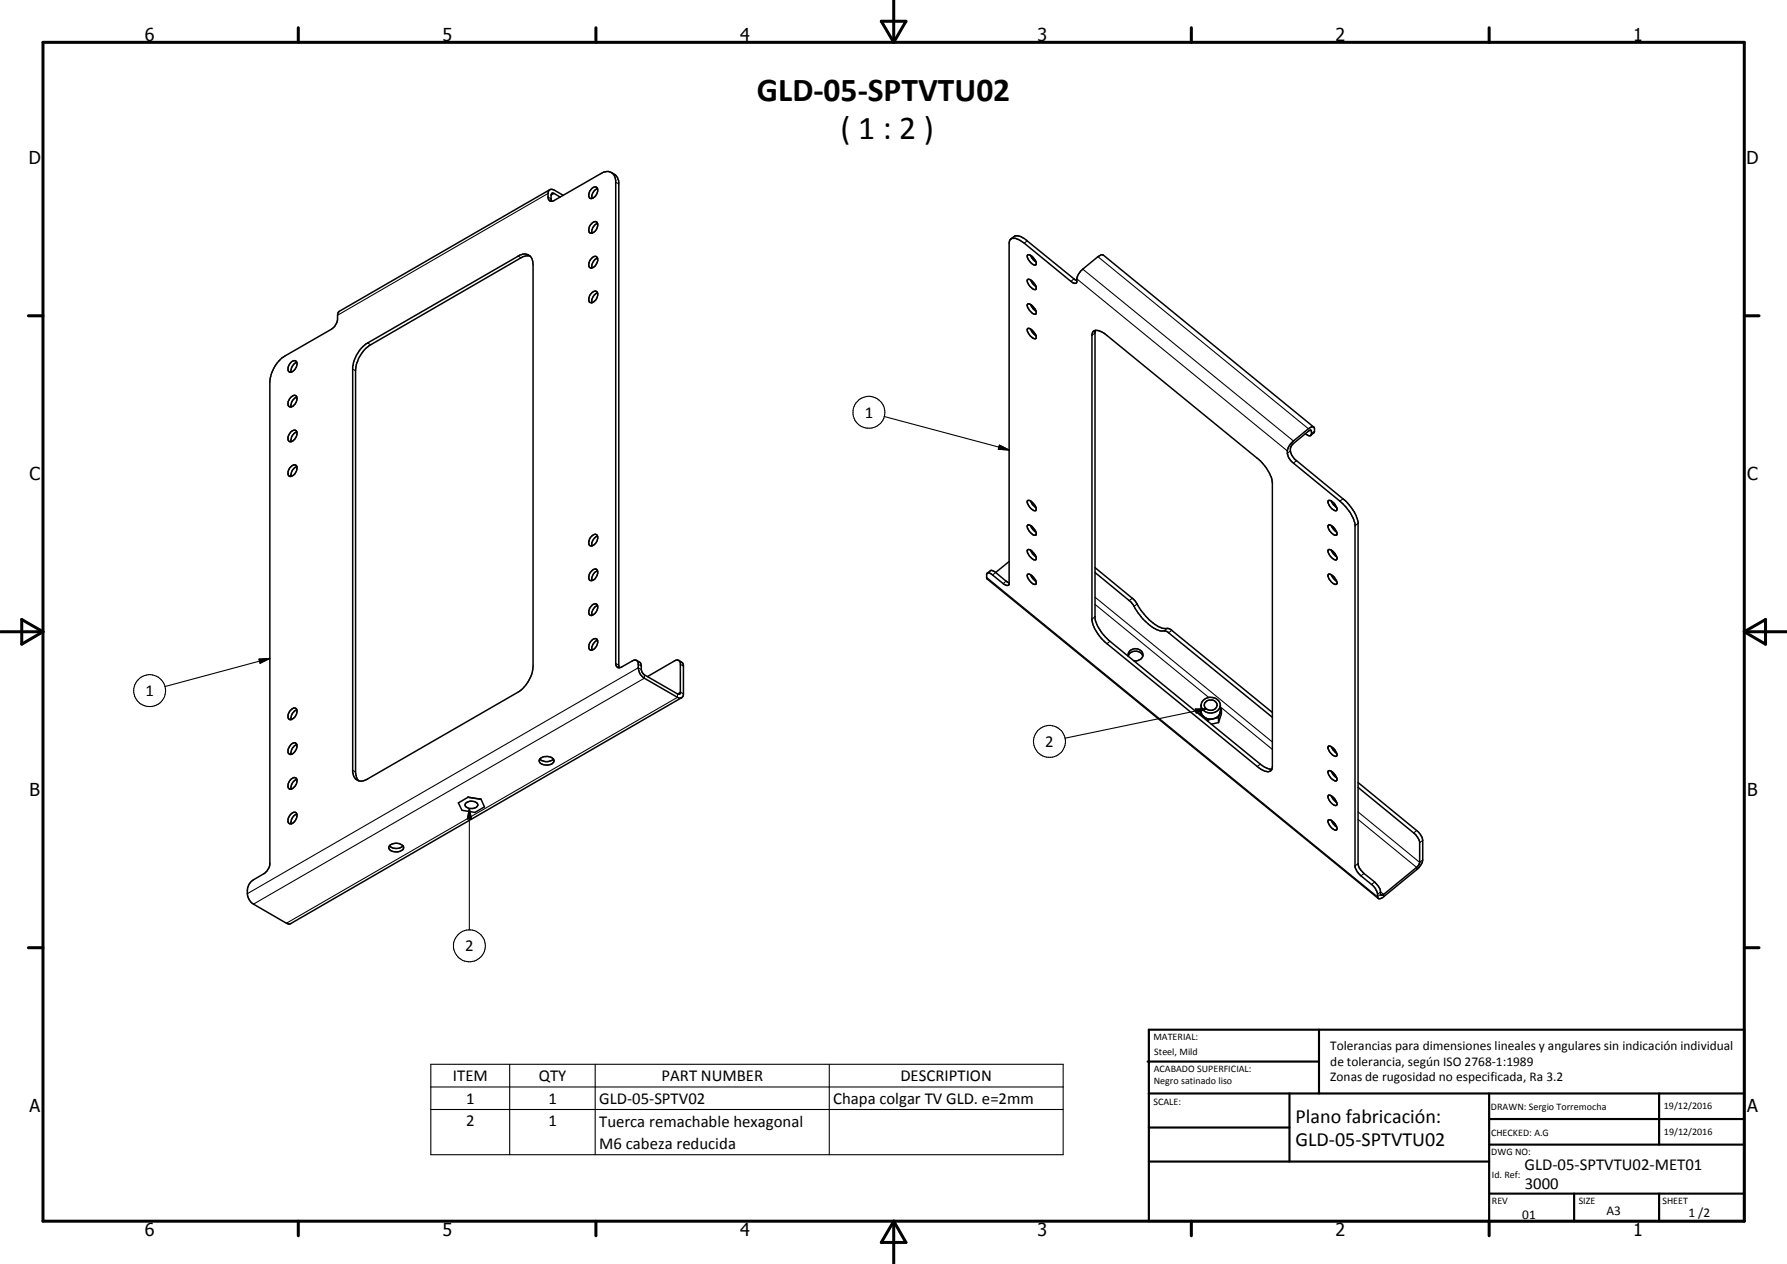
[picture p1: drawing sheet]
<svg xmlns="http://www.w3.org/2000/svg" width="420mm" height="297mm" viewBox="0 0 420 297" stroke-linecap="round" stroke-linejoin="round" font-family="sans-serif">
<g fill="none" stroke="#000" stroke-width=".25">
<path d="M128.9 45.5l-49.5 28.6M128.9 46.3l.7 .4M130.3 45.5l-.7 .4M144.8 42.8l.7 .4M241.5 56.6l-.7 .5M121.8 60.2l.7 .4M252.5 65.5l-.7 .6M253.2 65.5l49.5 40.5M254.6 63.2l49.5 40.4M257.5 78.2l-.8 .6M258.1 60.3l49.5 40.5M82.9 86.7l.7 .4"/>
<path d="M86.4 80.6l.8 .4M207.9 97.9l29.4 7.8M235 104.6l2.3 1.1-2.6-.1zM303.4 106l-.7 .6M304.8 108.2l-.7 .6M308 101.1l.3 .2M309.1 101.3l-.8 .6M315.8 117.2l-.8 .6M232 135.7l91.9 75 .7-.5M234.1 134.5l-.7 .6M236.5 136.6l-.6 .6M242.7 130l.8 .7"/>
<path d="M319.3 123l-.7 .6M60.9 154.9l2.5-.2-2.2 1.2zM63.4 154.7l-24.6 6.6M144.8 155.9l.7 .4M150.1 156.1l.7 .4M150.8 157.4l-.7-.5-91.9 53.1M151.5 158.6v.8l-91.9 53.1M160 156.1l.7 .4M257.5 140.3l41.7 34.1M257.5 142l26.7 21.9M257.5 144.9l-.8 .6M261 150.7l-.7 .6"/>
<path d="M266.2 140.6l-.7 .5M267.4 141.9l-.8 .6M274.4 147.7l-.7 .6M275.5 148.1l-.7 .6M160.7 163.1l-.7-.5-.7 .5v.8l-92 53.1M281 166.6h2.6l-2.3 1zM283.6 166.6l-33.2 6.9M286.9 166.1l12.3 10M296.3 179.6l-.7 .5M82.9 181l.7 .4M110.4 190l.5 2.4h-1zM110.4 190v28.5"/>
<path d="M313.4 187.7l.8 .7M319.3 190.8l14.5 11.8 .7-.5M319.3 192.6l13.8 11.2v.6M333.1 195.2l-.7 .5M334.5 197.5l-.7 .5M319.3 202.9l-.7 .6M320.7 205.3l-.7 .5M323.2 207.3l-.7 .6M323.9 210.2l.7-.6 .7 .6v.5M101.3 250.1h148.7v21.3h-148.7zM101.3 255.4h148.7M119.8 250.1v21.3"/>
<path d="M139.9 250.1v21.3M195 250.1v21.3M101.3 260.7h148.7"/>
<circle cx="204.3" cy="96.9" r="3.8"/>
<circle cx="35.2" cy="162.3" r="3.7"/>
<circle cx="246.8" cy="174.2" r="3.8"/>
<circle cx="110.4" cy="222.3" r="3.8"/>
</g>
<g fill="none" stroke="#000" stroke-width=".35">
<path d="M129.3 44.6l-49.5 28.6-.4 .4v.5a3.2 3.2 0 0 1-1.4 3.2l-11 6.4a8 8 0 0 0-3.6 6.1v113.4l-.3 .9-.8 1-2.7 1.7a3.5 3.5 0 0 0 0 5.7l7.7 4.5 .9 .1 92.1-53.1M131.7 46.3l-1.4-.8-.5-.1-.2 .5 .1 1.4M132.4 45.9l-2.6-1.4a.78 .78 0 0 0-.9 .5 2.18 2.18 0 0 0 .5 2.2l.9-.1 11-6.3a2.11 2.11 0 0 1 2.2-.3 2.11 2.11 0 0 1 1.3 1.9v113.5a.88 .88 0 0 0 .4 .9 .88 .88 0 0 0 1-.1l2.5-1.4a.83 .83 0 0 1 .8-.2 .83 .83 0 0 1 .6 .7 3.5 3.5 0 0 0 1.4 3.6l7.8 4.5 .5 .2 .5-.2 .4-.6v-7l-.1-.4-1-.7M138.9 52.7l1-.6a.92 .92 0 0 1 .5 1.5 1.42 1.42 0 0 1-1.8 1.1l-.2-.6zM139.1 44.4a.85 .85 0 0 1 1.3-.3 1.82 1.82 0 0 1-1.7 2.5 1.57 1.57 0 0 1 .4-2.2zM140.5 44.3a2.17 2.17 0 0 0-1.4 2.4M140.5 52.5a2.26 2.26 0 0 0-1.4 2.3M143.8 40.6a2.5 2.5 0 0 1 1.7 2.2v113.7l.1 .4M237.6 56.2a2.16 2.16 0 0 1 3.2-.2l12.4 10M241.6 59.9a1.94 1.94 0 0 1 1.9 1.4l.2 .6a.69 .69 0 0 1-.7 .4 .69 .69 0 0 1-.6-.5l-.8-1.2zM242.3 60l.7 1.1 .6 .5M124.6 60.2h-1l-1.1 .4-35.3 20.4a7.9 7.9 0 0 0-3.6 6.1v94.3l.2 1.2 .5 .9"/>
<path d="M139.1 60.7a.77 .77 0 0 1 .7-.5 .77 .77 0 0 1 .7 .5 1.78 1.78 0 0 1-1.8 2.2 1.72 1.72 0 0 1 .4-2.2zM139.3 68.7l.6-.3a.92 .92 0 0 1 .5 1.6l-.3 .5a.98 .98 0 0 1-1.5 .5l-.2-.6 .2-.8zM140.5 60.7a2.16 2.16 0 0 0-1.4 2.2M140.5 68.8a2.19 2.19 0 0 0-1.4 2.3M241.6 65.7a1.83 1.83 0 0 1 1.8 1.1 .73 .73 0 0 1 0 1.3 2.46 2.46 0 0 1-1.8-2.4zM241.6 71.5a1.34 1.34 0 0 1 1.6 .9l.4 .7 .1 .4-.2 .3a2.77 2.77 0 0 1-1.9-1.7zM241.6 77.3a1.94 1.94 0 0 1 1.9 1.3l.1 .3a.49 .49 0 0 1-.1 .7 .49 .49 0 0 1-.7-.2 2.8 2.8 0 0 1-1.2-2.1zM242.3 65.8l.5 .9 .8 .6M242.3 71.5l.7 1.1 .6 .5M242.3 77.3l.7 1.1 .6 .5M257 77.9a2.41 2.41 0 0 1 2.9 .6l35.7 29.2a8.8 8.8 0 0 1 3.6 5.8v66.6a1.15 1.15 0 0 1-.6 1.1 1.15 1.15 0 0 1-1.2 0l-1.8-1.1-35.3-28.8a9.9 9.9 0 0 1-3.6-5.5v-67.3zM257.5 77.6v67.6a9.6 9.6 0 0 0 3.5 5.5l35.3 28.9a4.5 4.5 0 0 0 2.7 1.2"/>
<path d="M68.4 85.2a.81 .81 0 0 1 1.1-.4 .81 .81 0 0 1 .3 1.2 1.67 1.67 0 0 1-1.8 1.4 1.6 1.6 0 0 1 .4-2.2zM68.4 93.4l.4-.4 .6-.1a1.28 1.28 0 0 1 0 2.1 .96 .96 0 0 1-1.6 .3l-.1-.2a1.96 1.96 0 0 1 .7-1.7zM69.8 85.2a2.04 2.04 0 0 0-1.3 2.3M69.8 93.3a1.96 1.96 0 0 0-1.3 2.3M85 81.8l1.1-1 35.7-20.6a2.14 2.14 0 0 1 2.5-.3 2.14 2.14 0 0 1 1 2.3v94.3a7.9 7.9 0 0 1-3.5 6.1l-35.4 20.4a2.1 2.1 0 0 1-2.3 .4 2.1 2.1 0 0 1-1.2-2v-95.1a8.2 8.2 0 0 1 2.1-4.5zM68.2 109.9a.98 .98 0 0 1 1.5-.5 1.98 1.98 0 0 1-1.5 2.6 1.14 1.14 0 0 1-.2-1.8zM68.4 101.5a.78 .78 0 0 1 .8-.4 .78 .78 0 0 1 .6 .7 1.87 1.87 0 0 1-1.8 2l-.3-.5a2.07 2.07 0 0 1 .7-1.8zM69.8 101.5a1.96 1.96 0 0 0-1.3 2.3M69.8 109.6a2.04 2.04 0 0 0-1.3 2.3M241.6 117.6a2.11 2.11 0 0 1 2 1.9v.4a1.67 1.67 0 0 1-1.8-1.1l-.3-.9zM242.3 117.7l.5 .9 .8 .7M306.9 101.9l.7 .5h.6"/>
<path d="M308.2 102.4l.1-1.1-.3-.2-3.9 3.1a2.05 2.05 0 0 0-.2 3l.4 .6 11.5 9.4a9.4 9.4 0 0 1 3.5 5.5v80.5a4.5 4.5 0 0 0 1.4 2.1l2.5 2a3.6 3.6 0 0 1 1.5 3.1l.6-.2 8-6.5 .4-.5 .1-.4v-5l-.5-1.1-.7-.7-13.3-11M308.2 102.3l.8-.8 .1-.7-.4-.5-1.1 .5-3.5 2.8a3.1 3.1 0 0 0 0 5.2l10.9 9a9.6 9.6 0 0 1 3.6 5.4v80.6l.9 1.6 3 2.5a4.2 4.2 0 0 1 1.5 3.2l.4 .1 .7-.3 8-6.5a3.8 3.8 0 0 0 1.4-2.3v-4.6a3.7 3.7 0 0 0-1.4-2.3l-13.8-11.3M308.9 100.4l-49.5-40.5h-.4l-.9 .4-3.5 2.9a3.8 3.8 0 0 0-1.5 3.3h-.6l-.7-.4-11-9-1.4-.8a1.63 1.63 0 0 0-1.8 0l-.3 .8v80.2l-.4 .3-.8-.3-3.4-2.6h-.5l-.2 .2v.9l92.1 75.3M312.3 117.6a2.27 2.27 0 0 1 2.1 1.9l-.1 .4a1.91 1.91 0 0 1-1.9-1.4l-.2-.4zM313 117.7l.5 .9 .8 .7M138.9 134.4l.6-.5 .7-.1a1.68 1.68 0 0 1-.5 2.4l-.8 .2a1.28 1.28 0 0 1 0-2zM139.3 125.9l.6-.3a.92 .92 0 0 1 .5 1.5l-.3 .5a.98 .98 0 0 1-1.5 .5l-.2-.5 .2-.9zM140.5 126a2.19 2.19 0 0 0-1.4 2.3M140.5 134.2a2.16 2.16 0 0 0-1.4 2.2M234.1 134.5l-1-.5-1 .7M234.1 134.5l2.4 2.1 .8 .3M237.3 132l-3.2 2.5"/>
<path d="M241.6 123.4a1.91 1.91 0 0 1 1.9 1.4l.1 .9a2.21 2.21 0 0 1-2-1.6zM241.6 135a1.94 1.94 0 0 1 1.9 1.4l.2 .6a.69 .69 0 0 1-.7 .3 .69 .69 0 0 1-.6-.5l-.8-1.2zM241.6 129.2a1.83 1.83 0 0 1 1.8 1.1l.3 .9-.1 .3a1.77 1.77 0 0 1-1.9-1.4l-.2-.6zM242.3 123.5l.7 1.1 .6 .5M242.3 129.3l.5 .9 .8 .7M242.3 135l.7 1.1 .6 .5M257.5 133.4l9.4 7.8a14.3 14.3 0 0 0 5.8 6.2l.8 .3a2.4 2.4 0 0 1 2 .4l23.7 19.3M257.5 134.5l8 6.6a8.2 8.2 0 0 1 2 2.9 12.2 12.2 0 0 0 4.9 4.1l1.6 .2 .6 .2 24.6 20.1M312.3 129.2a1.91 1.91 0 0 1 1.9 1.4l.2 .4-.1 .5a1.91 1.91 0 0 1-1.9-1.4l-.2-.4zM312.3 135a1.72 1.72 0 0 1 1.7 1.1l.4 .7-.2 .5a2.3 2.3 0 0 1-1.9-2.3zM312.4 123.4a2.3 2.3 0 0 1 1.9 2.3 2.27 2.27 0 0 1-2.1-1.8zM313 135l.5 .9 .8 .7"/>
<path d="M313 129.3l.5 .9 .8 .7M313 123.5l.5 .9 .8 .7M138.9 150.7l.6-.5 .6-.1a1.43 1.43 0 0 1-.2 2.2 .81 .81 0 0 1-1.2 .4 .81 .81 0 0 1-.2-1.2zM139.3 142.2l.8-.3a1.43 1.43 0 0 1-.2 2.2l-.4 .4-.6 .1a1.35 1.35 0 0 1 .2-2.2zM140.5 142.3a2.16 2.16 0 0 0-1.4 2.3M140.5 150.5a2.16 2.16 0 0 0-1.4 2.3M149.7 155.2l.7 .4a1.85 1.85 0 0 1 .4 1.8l.1 .5 .6 .7 8.1 4.6 .4-.4v-7a.83 .83 0 0 0-.6-.7 .83 .83 0 0 0-.8 .2l-6.4 3.7M265.2 154.2a1.85 1.85 0 0 1 1.8-1.2 1.85 1.85 0 0 1 1.7 1.2M265.3 154.2a1.72 1.72 0 0 1 1.6-1.8 1.72 1.72 0 0 1 1.8 1.7 1.73 1.73 0 0 1-2.1 1.1M68.2 167a.98 .98 0 0 1 1.5-.5 1.98 1.98 0 0 1-1.5 2.6 1.14 1.14 0 0 1-.2-1.8zM68.4 175l.4-.3 .6-.2a1.3 1.3 0 0 1 0 2.1 .89 .89 0 0 1-.8 .6 .89 .89 0 0 1-.9-.4 2.07 2.07 0 0 1 .7-1.8zM69.8 166.8a2.04 2.04 0 0 0-1.3 2.3"/>
<path d="M69.8 175a1.96 1.96 0 0 0-1.3 2.3M126.9 178.4a2.34 2.34 0 0 0 3.2 0M127 178.3a2.26 2.26 0 0 1 3.2 .3 1.19 1.19 0 0 1-1.4 1.2 1.55 1.55 0 0 1-2-1.2zM282.1 167.7l1.9 1.5M282.1 167.7v.3M282.4 165.7a3.4 3.4 0 0 0 .2 2.3l.7 .7 .6 .2h1.3M282.4 166.9l-.3 .8M282.4 165.7a2.33 2.33 0 0 0 2.2 1.9 2.33 2.33 0 0 0 2.3-1.8M282.4 165.7a2.33 2.33 0 0 1 2.2-1.9 2.33 2.33 0 0 1 2.3 1.7 2.83 2.83 0 0 1-.4 2.6l-.6 .6-.7 .2M283.3 165.1a1.58 1.58 0 0 1 1.6-.6 1.58 1.58 0 0 1 1.3 1.3 1.5 1.5 0 0 1-1.7 1.1 1.5 1.5 0 0 1-1.3-1.5zM284 169.2v.3M285.2 168.9l-1.2 .3"/>
<path d="M286.5 169.8l-1.7 .4M286.5 168.7l-1.3 .2M286.5 168.7v1.1M286.9 166.4l.3 .2M287.2 166.6v1.2l-.7 2M287.2 166.6l-.7 2.1M312.3 175.4a2.11 2.11 0 0 1 2 2.3h-.1a2.21 2.21 0 0 1-1.9-2.3zM313 175.5l.5 .8 .8 .7M68.4 183.2l.6-.4h.4a1.31 1.31 0 0 1-.2 2.2l-.6 .4-.4 .1a1.14 1.14 0 0 1-.2-1.9zM68.4 191.3l.4-.3a.65 .65 0 0 1 .7-.1 .65 .65 0 0 1 .3 .7 1.78 1.78 0 0 1-1.8 1.9 1.6 1.6 0 0 1 .4-2.2zM69.8 183.1a2.04 2.04 0 0 0-1.3 2.3M69.8 191.3a2.04 2.04 0 0 0-1.3 2.3"/>
<path d="M91.6 198.8a2.47 2.47 0 0 0 3.2 0M91.6 198.7a2.21 2.21 0 0 1 3.3 .4 1.87 1.87 0 0 1-2.5 1 .91 .91 0 0 1-.8-.5 .91 .91 0 0 1 0-.9zM109.4 188.8a1.87 1.87 0 0 1 2.9 .3l-.3 .6-.5 .2a1.87 1.87 0 0 1-2-.4l-.2-.3zM110 187.4l-2.2 1.3 .8 1.7 3.1 .5 2.2-1.3-.8-1.8M110 187.4l3.1 .4M312.3 186.9a1.91 1.91 0 0 1 1.9 1.4l.2 .5-.2 .5a2.21 2.21 0 0 1-1.9-2.4zM312.3 192.7a2.27 2.27 0 0 1 2.1 1.9l-.1 .4a1.91 1.91 0 0 1-1.9-1.4l-.2-.4zM312.4 181.1a2.27 2.27 0 0 1 1.9 2.3 1.82 1.82 0 0 1-1.8-1.1l-.3-.7zM313 192.8l.5 .9 .8 .7M313 187l.5 .9 .8 .7M313 181.2l.5 .9 .8 .7"/>
</g>
<g fill="none" stroke="#000" stroke-width=".71">
<path d="M10.1 9.9h400v277.1h-400zM70.1 6.5v3.4M140.1 6.5v3.4M207.2 5h5.8l-2.9 4.9zM210.1 0v9.9M280.1 6.5v3.4M350.1 6.5v3.4M6.7 74.2h3.4M410.1 74.2h3.5M.1 148.5h10M5.1 145.6l5 2.9-5 2.9zM410.1 148.5h10"/>
<path d="M410.1 148.5l5-2.9v5.8zM6.7 222.7h3.4M410.1 222.7h3.5M70.1 287v3.4M140.1 287v3.4M210.1 287v10M210.1 287l2.9 5h-5.8zM280.1 287v3.4M350.1 287v3.4"/>
</g>
<g fill="none" stroke="#000" stroke-width=".51">
<path d="M269.8 249.5h40.3M270.1 242h140v45h-140zM270.1 257h140M303.2 257v16M310.1 242v15M350.1 257v30M390.1 257v12M270.1 265h33.1M270.1 273h80M350.1 269h60M350.1 263h60M350.1 280.5h60"/>
<path d="M370.1 280.5v6.5M390.1 280.5v6.5"/>
</g>
<path d="M235 104.6l2.3 1.1-2.6-.1zM60.9 154.9l2.5-.2-2.2 1.2zM281 166.6h2.6l-2.3 1zM110.4 190l.5 2.4h-1z" fill="#000"/>
<g font-size="7.9">
<text x="177.9" y="23.7">GLD-05-SPTVTU02</text>
<text x="197.6" y="32.7">( 1 : 2 )</text>
</g>
<g font-size="4.7">
<text x="304.6" y="263.9">Plano fabricación:</text>
<text x="304.6" y="269.3">GLD-05-SPTVTU02</text>
</g>
<g font-size="4.2">
<text x="34" y="9.6">6</text>
<text x="104" y="9.6">5</text>
<text x="174" y="9.6">4</text>
<text x="244" y="9.6">3</text>
<text x="314" y="9.6">2</text>
<text x="384" y="9.6">1</text>
<text x="6.8" y="38.7">D</text>
<text x="410.6" y="38.7">D</text>
<text x="7" y="112.9">C</text>
<text x="410.8" y="112.9">C</text>
<text x="7" y="187.1">B</text>
<text x="410.8" y="187.1">B</text>
<text x="7" y="261.4">A</text>
<text x="410.8" y="261.4">A</text>
<text x="34" y="290.4">6</text>
<text x="104" y="290.4">5</text>
<text x="174" y="290.4">4</text>
<text x="244" y="290.4">3</text>
<text x="314" y="290.4">2</text>
<text x="384" y="290.4">1</text>
</g>
<g font-size="3.9">
<text x="203.3" y="98.2">1</text>
<text x="34.2" y="163.6">1</text>
<text x="245.7" y="175.5">2</text>
<text x="109.4" y="223.6">2</text>
<text x="106.5" y="254">ITEM</text>
<text x="126.7" y="254">QTY</text>
<text x="155.5" y="254">PART NUMBER</text>
<text x="211.7" y="254">DESCRIPTION</text>
<text x="109.6" y="259.3">1</text>
<text x="128.9" y="259.3">1</text>
<text x="140.9" y="259.4">GLD-05-SPTV02</text>
<text x="195.9" y="259.5">Chapa colgar TV GLD. e=2mm</text>
<text x="109.6" y="264.7">2</text>
<text x="128.9" y="264.7">1</text>
<text x="140.9" y="264.8">Tuerca remachable hexagonal</text>
<text x="140.9" y="270">M6 cabeza reducida</text>
<text x="358.5" y="275">GLD-05-SPTVTU02-MET01</text>
<text x="358.5" y="279.4">3000</text>
</g>
<g font-size="3.1">
<text x="312.7" y="246.8">Tolerancias para dimensiones lineales y angulares sin indicación individual</text>
<text x="312.7" y="250.4">de tolerancia, según ISO 2768-1:1989</text>
<text x="312.7" y="254">Zonas de rugosidad no especificada, Ra 3.2</text>
<text x="357.9" y="286.4">01</text>
<text x="377.7" y="285.6">A3</text>
<text x="397" y="285.9">1 /2</text>
</g>
<g font-size="2.4">
<text x="271.2" y="244.4">MATERIAL:</text>
<text x="271.3" y="252">ACABADO SUPERFICIAL:</text>
<text x="271.4" y="247.9">Steel, Mild</text>
<text x="271.3" y="254.6">Negro satinado liso</text>
<text x="271.2" y="259.7">SCALE:</text>
<text x="350.6" y="260.8">DRAWN: Sergio Torremocha</text>
<text x="391.2" y="260.6">19/12/2016</text>
<text x="350.6" y="267">CHECKED: A.G</text>
<text x="391.2" y="266.7">19/12/2016</text>
<text x="350.6" y="271.4">DWG NO:</text>
<text x="350.8" y="276.9">Id. Ref:</text>
<text x="350.8" y="282.8">REV</text>
<text x="371.2" y="282.9">SIZE</text>
<text x="390.9" y="282.9">SHEET</text>
</g>
</svg>
